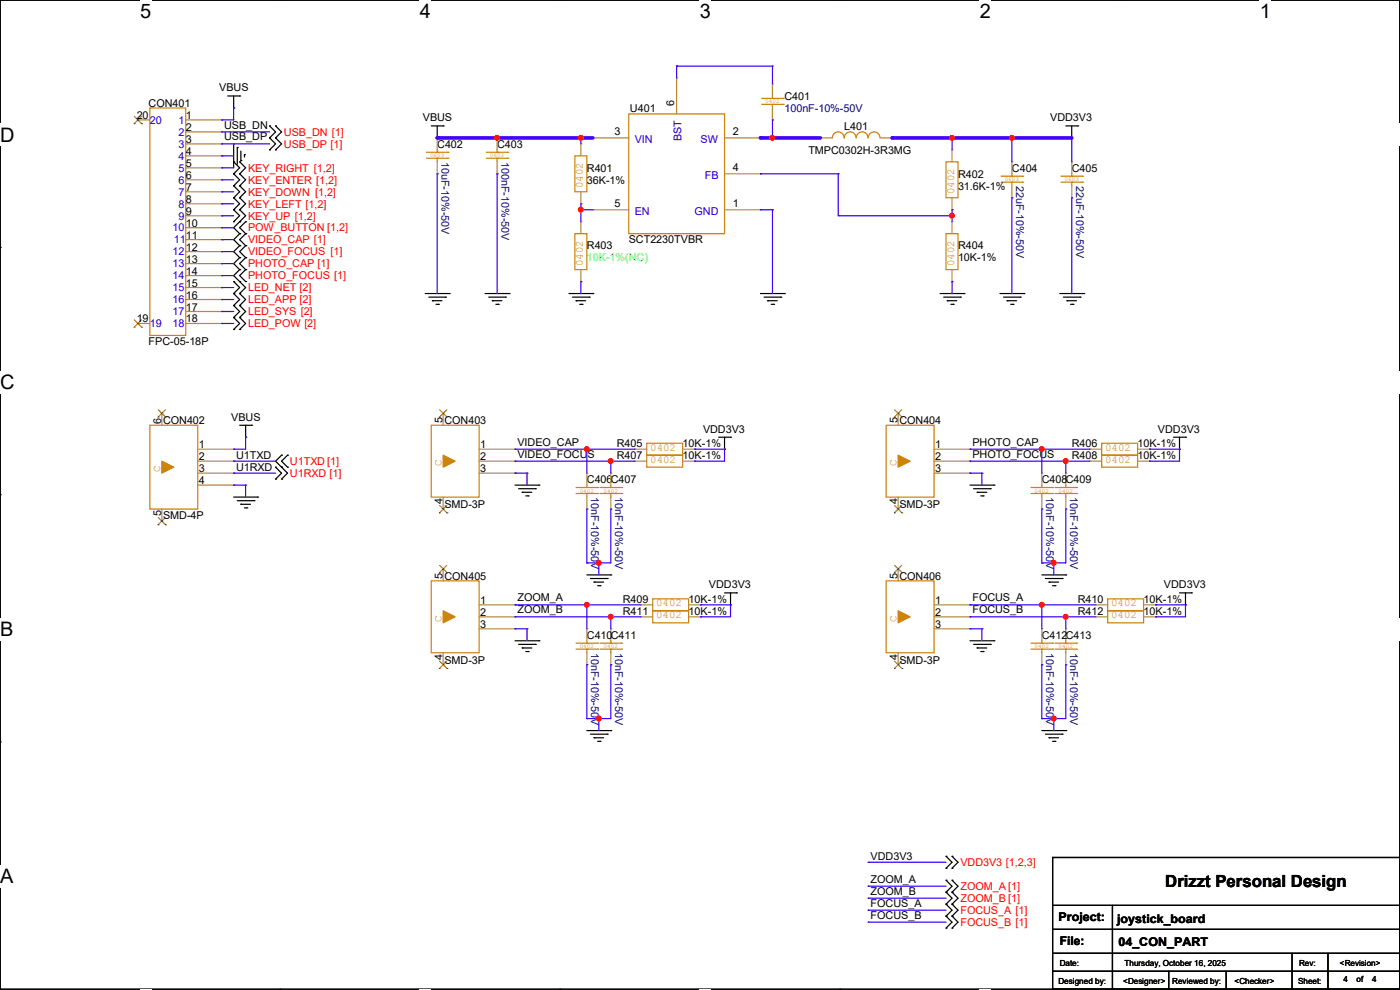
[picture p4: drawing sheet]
<svg xmlns="http://www.w3.org/2000/svg" width="297mm" height="210mm" viewBox="0 0 297 210" stroke-linecap="round" stroke-linejoin="round" font-family="sans-serif">
<path d="M0 0h297v209.8h-297z" fill="none" stroke="#000" stroke-width=".25"/>
<g fill="#fff">
<path d="M29.7 0h2.4v4.8h-2.4z"/>
<path d="M29.7 209.8h2.4v.2h-2.4z"/>
</g>
<path d="M59.4 0h.1M59.4 209.8h.1" fill="none" stroke="#000" stroke-width=".25"/>
<g fill="#fff">
<path d="M89.1 0h2.3v4.8h-2.3z"/>
<path d="M89.1 209.8h2.3v.2h-2.3z"/>
</g>
<path d="M118.8 0h.1M118.8 209.8h.1" fill="none" stroke="#000" stroke-width=".25"/>
<g fill="#fff">
<path d="M148.5 0h2.3v4.8h-2.3z"/>
<path d="M148.5 209.8h2.3v.2h-2.3z"/>
</g>
<path d="M178.2 0h.1M178.2 209.8h.1" fill="none" stroke="#000" stroke-width=".25"/>
<g fill="#fff">
<path d="M207.9 0h2.3v4.8h-2.3z"/>
<path d="M207.9 209.8h2.3v.2h-2.3z"/>
</g>
<path d="M237.6 0h.1M237.6 209.8h.1" fill="none" stroke="#000" stroke-width=".25"/>
<g fill="#fff">
<path d="M267.3 0h2.3v4.8h-2.3z"/>
<path d="M267.3 209.8h2.3v.2h-2.3z"/>
<path d="M0 26.2h3.1v4.8h-3.1z"/>
<path d="M297 26.2v4.8z"/>
<path d="M0 78.7h3.1v4.7h-3.1z"/>
<path d="M297 78.7v4.7z"/>
</g>
<path d="M0 52.5h.1M297 52.5h.1" fill="none" stroke="#000" stroke-width=".25"/>
<g fill="#fff">
<path d="M0 131.1h2.9v4.8h-2.9z"/>
<path d="M297 131.1v4.8z"/>
</g>
<path d="M0 104.9h.1M297 104.9h.1" fill="none" stroke="#000" stroke-width=".25"/>
<g fill="#fff">
<path d="M0 183.6h2.9v4.7h-2.9z"/>
<path d="M296.9 183.6h.1v4.7h-.1z"/>
</g>
<g fill="none" stroke="#000" stroke-width=".25">
<path d="M48.3 20.4h2.5M49.6 22.9h.1M49.6 30.5h.1M49.6 36.9h.1M49.6 34.3h.1M49.6 39.4h.1M49.6 20.4v2.5M49.6 30.5v5.1M49.6 34.3l1.2 1.3-1.2 1.3M49.6 36.9l1.2 1.2-1.2 1.3M49.6 39.4l1.2 1.3-1.2 1.3M50.3 31.3h.1"/>
<path d="M50.3 31.3v3.5M50.8 20.4h.1M50.8 36.9h.1M50.8 34.3h.1M50.8 39.4h.1M50.8 36.9l1.3 1.2-1.3 1.3M50.8 34.3l1.3 1.3-1.3 1.3M50.8 39.4l1.3 1.3-1.3 1.3M51.1 34.1h.1M51.1 32v2.1M51.9 32.8h.1M51.9 32.8v.5"/>
<path d="M57.2 29.3h.1M57.2 26.7h.1M57.2 31.8h.1M57.2 26.7l1.3 1.3-1.3 1.3M57.2 29.3l1.3 1.2-1.3 1.3M58.5 29.3h.1M58.5 26.7h.1M58.5 31.8h.1M58.5 26.7l1.2 1.3-1.2 1.3M58.5 29.3l1.2 1.2-1.2 1.3M91.5 26.7h2.5M92.8 29.3h.1"/>
<path d="M92.8 26.7v2.6M94 26.7h.1M226.1 26.7h2.5M227.4 29.3h.1M227.4 26.7v2.6M228.6 26.7h.1M49.6 59.7h.1M49.6 42h.1M49.6 47h.1M49.6 44.5h.1M49.6 59.7l1.2 1.3-1.2 1.3M49.6 44.5l1.2 1.3-1.2 1.2"/>
<path d="M49.6 42l1.2 1.2-1.2 1.3M50.8 59.7h.1M50.8 47h.1M50.8 49.6h.1M50.8 52.1h.1M50.8 54.7h.1M50.8 57.2h.1M50.8 42h.1M50.8 44.5h.1M50.8 57.2l-1.2 1.3 2.5 2.5-1.3 1.3M50.8 44.5l1.3 1.3-2.5 2.5 1.2 1.3M50.8 49.6l-1.2 1.2 1.2 1.3"/>
<path d="M50.8 52.1l-1.2 1.3 1.2 1.3M50.8 54.7l-1.2 1.2 1.2 1.3M50.8 42l1.3 1.2-1.3 1.3M52.1 49.6h.1M52.1 47h.1M52.1 52.1h.1M52.1 54.7h.1M52.1 57.2h.1M52.1 59.7h.1M52.1 47l-1.3 1.3 1.3 1.3M52.1 49.6l-1.3 1.2 1.3 1.3M52.1 52.1l-1.3 1.3 1.3 1.3"/>
<path d="M52.1 54.7l-1.3 1.2 1.3 1.3M52.1 57.2l-1.3 1.3 1.3 1.2M49.6 69.9h.1M49.6 67.4h.1M49.6 64.8h.1M49.6 62.3h.1M49.6 67.4l1.2 1.2-1.2 1.3M49.6 64.8l1.2 1.3-1.2 1.3M49.6 62.3l1.2 1.2-1.2 1.3M50.8 69.9h.1M50.8 67.4h.1M50.8 64.8h.1"/>
<path d="M50.8 62.3h.1M50.8 67.4l1.3 1.2-1.3 1.3M50.8 64.8l1.3 1.3-1.3 1.3M50.8 62.3l1.3 1.2-1.3 1.3M90.2 62.3h5.1M91 63h3.5M91.7 63.8h.1M91.7 63.8h2.1M92.5 64.6h.5M93 64.6h.1M94.5 63h.1M95.3 62.3h.1"/>
<path d="M102.9 62.3h5.1M103.7 63h3.5M104.4 63.8h.1M104.4 63.8h2.1M105.2 64.6h.5M105.7 64.6h.1M107.2 63h.1M108 62.3h.1M120.7 62.3h5.1M121.5 63h3.5M122.2 63.8h.1M122.2 63.8h2"/>
<path d="M123 64.6h.5M123.5 64.6h.1M125 63h.1M125.8 62.3h.1M161.3 62.3h5.1M162.1 63h3.6M162.9 63.8h.1M162.9 63.8h2M163.6 64.6h.5M164.1 64.6h.1M165.7 63h.1M166.4 62.3h.1"/>
<path d="M199.4 62.3h5.1M200.2 63h3.6M201 63.8h.1M201 63.8h2M201.7 64.6h.5M202.2 64.6h.1M203.8 63h.1M204.5 62.3h.1M212.1 62.3h5.1M212.9 63h3.6M213.7 63.8h.1M213.7 63.8h2"/>
<path d="M214.4 64.6h.5M214.9 64.6h.1M216.5 63h.1M217.2 62.3h.1M224.8 62.3h5.1M225.6 63h3.6M226.4 63.8h.1M226.4 63.8h2M227.1 64.6h.5M227.6 64.6h.1M229.2 63h.1M229.9 62.3h.1"/>
<path d="M50.8 90.2h2.6M52.1 92.8h.1M52.1 90.2v2.6M53.4 90.2h.1M58.5 99.1h.1M58.5 99.1l1.2 1.3-1.2 1.2M59.7 96.6h.1M59.7 99.1h.1M59.7 96.6l-1.2 1.2 2.5 2.6-1.3 1.2M61 99.1h.1M61 96.6h.1M61 96.6l-1.3 1.2 1.3 1.3"/>
<path d="M152.4 92.8h2.6M153.7 95.3h.1M153.7 92.8v2.5M155 92.8h.1M249 92.8h2.5M250.2 95.3h.1M250.2 92.8v2.5M251.5 92.8h.1M49.6 105.5h5.1M50.3 106.2h3.6M51.1 107h.1M51.1 107h2"/>
<path d="M51.9 107.7h.5M52.4 107.7h.1M53.9 106.2h.1M54.7 105.5h.1M58.5 101.6h.1M59.7 101.6h.1M109.3 102.9h5M110 103.7h3.6M110.8 104.4h.1M110.8 104.4h2M111.5 105.2h.6M112.1 105.2h.1"/>
<path d="M113.6 103.7h.1M114.3 102.9h.1M205.8 102.9h5.1M206.5 103.7h3.6M207.3 104.4h.1M207.3 104.4h2M208.1 105.2h.5M208.6 105.2h.1M210.1 103.7h.1M210.9 102.9h.1M109.3 135.9h5M110 136.7h3.6"/>
<path d="M110.8 137.5h.1M110.8 137.5h2M111.5 138.2h.6M112.1 138.2h.1M113.6 136.7h.1M114.3 135.9h.1M124.5 122h5.1M125.3 122.7h3.5M126 123.5h.1M126 123.5h2.1M126.8 124.2h.5M127.3 124.2h.1"/>
<path d="M128.8 122.7h.1M129.6 122h.1M153.7 125.8h2.6M155 128.3h.1M155 125.8v2.5M156.3 125.8h.1M205.8 135.9h5.1M206.5 136.7h3.6M207.3 137.5h.1M207.3 137.5h2M208.1 138.2h.5M208.6 138.2h.1"/>
<path d="M210.1 136.7h.1M210.9 135.9h.1M221 122h5.1M221.8 122.7h3.5M222.5 123.5h.1M222.5 123.5h2.1M223.3 124.2h.5M223.8 124.2h.1M225.3 122.7h.1M226.1 122h.1M250.2 125.8h2.6M251.5 128.3h.1"/>
<path d="M251.5 125.8v2.5M252.8 125.8h.1M0 157.4h.1M124.5 155h5.1M125.3 155.7h3.5M126 156.5h.1M126 156.5h2.1M126.8 157.3h.5M127.3 157.3h.1M128.8 155.7h.1M129.6 155h.1M221 155h5.1"/>
<path d="M221.8 155.7h3.5M222.5 156.5h.1M222.5 156.5h2.1M223.3 157.3h.5M223.8 157.3h.1M225.3 155.7h.1M226.1 155h.1M297 157.4h.1M200.7 189.3h.1M200.7 186.7h.1M200.7 191.8h.1M200.7 194.4h.1"/>
<path d="M200.7 196.9h.1M200.7 184.2h.1M200.7 181.7h.1M200.7 186.7l1.3 1.3-1.3 1.3M200.7 189.3l1.3 1.2-1.3 1.3M200.7 191.8l1.3 1.3-1.3 1.3M200.7 194.4l1.3 1.2-1.3 1.3M200.7 181.7l1.3 1.2-1.3 1.3M202 189.3h.1M202 186.7h.1M202 191.8h.1M202 194.4h.1"/>
<path d="M202 196.9h.1M202 184.2h.1M202 181.7h.1M202 186.7l1.2 1.3-1.2 1.3M202 189.3l1.2 1.2-1.2 1.3M202 191.8l1.2 1.3-1.2 1.3M202 194.4l1.2 1.2-1.2 1.3M202 181.7l1.2 1.2-1.2 1.3M223.3 181.9h73.7v27.9h-73.7zM223.3 192.1h73.7M223.3 197.1h73.7M236 192.1v17.7"/>
<path d="M297 192.1h.1M297 197.1h.1M223.3 202.2h73.7M223.3 206h73.7M236 209.8h.1M247.9 209.8h.1M247.9 206v3.8M260.1 209.8h.1M260.1 206v3.8M274.1 209.8h.1M274.1 202.2v7.6M281.7 209.8h.1"/>
<path d="M281.7 202.2v7.6M297 202.2h.1M297 206h.1"/>
</g>
<g fill="none" stroke="#cc8006" stroke-width=".25">
<path d="M31.8 22.9h7.6v48.3h-7.6zM90.5 33.6h4.5M90.5 32.3h4.5M92.8 32.3h.1M92.8 33.6h.1M92.8 31.8v.5M92.8 33.6v.7M95 33.6h.1M95 32.3h.1M103.2 33.6h4.5M103.2 32.3h4.5M105.5 32.3h.1"/>
<path d="M105.5 33.6h.1M105.5 31.8v.5M105.5 33.6v.7M107.7 33.6h.1M107.7 32.3h.1M122 33.1h2.5v7.6h-2.5zM133.4 24.2h20.3v25.4h-20.3zM161.6 22.1h4.6M161.6 20.9h4.6M163.9 20.9h.1M163.9 22.1h.1M163.9 20.4v.5"/>
<path d="M163.9 22.1v.8M166.2 22.1h.1M166.2 20.9h.1M176.6 29.3a1.25 1.25 0 0 1 1.2-1.3 1.25 1.25 0 0 1 1.3 1.3M179.1 29.3a1.25 1.25 0 0 1 1.3-1.3 1.25 1.25 0 0 1 1.2 1.3M181.7 29.3a1.25 1.25 0 0 1 1.2-1.3 1.25 1.25 0 0 1 1.2 1.3M184.2 29.3a1.25 1.25 0 0 1 1.2-1.3 1.25 1.25 0 0 1 1.3 1.3M200.7 34.3h2.5v7.7h-2.5zM212.4 38.7h4.6M212.4 37.4h4.6M214.7 37.4h.1M214.7 38.7h.1"/>
<path d="M214.7 36.9v.5M214.7 38.7v.7M217 38.7h.1M217 37.4h.1M225.1 38.7h4.6M225.1 37.4h4.6M227.4 37.4h.1M227.4 38.7h.1M227.4 36.9v.5M227.4 38.7v.7M229.7 38.7h.1M229.7 37.4h.1"/>
<path d="M122 49.6h2.5v7.6h-2.5zM200.7 49.6h2.5v7.6h-2.5zM31.8 90.2h10.2v17.8h-10.2zM91.5 90.2h10.1v15.3h-10.1zM137.2 96.6h7.6v2.5h-7.6zM137.2 94h7.6v2.6h-7.6zM188 90.2h10.2v15.3h-10.2zM233.7 96.6h7.6v2.5h-7.6zM233.7 94h7.6v2.6h-7.6zM122.2 104.7h4.6M122.2 103.4h4.6M124.5 103.4h.1"/>
<path d="M124.5 104.7h.1M124.5 102.9v.5M124.5 104.7v.8M126.8 104.7h.1M126.8 103.4h.1M127.3 104.7h4.6M127.3 103.4h4.6M129.6 103.4h.1M129.6 104.7h.1M129.6 102.9v.5M129.6 104.7v.8M131.9 104.7h.1"/>
<path d="M131.9 103.4h.1M218.7 104.7h4.6M218.7 103.4h4.6M221 103.4h.1M221 104.7h.1M221 102.9v.5M221 104.7v.8M223.3 104.7h.1M223.3 103.4h.1M223.8 104.7h4.6M223.8 103.4h4.6M226.1 103.4h.1"/>
<path d="M226.1 104.7h.1M226.1 102.9v.5M226.1 104.7v.8M228.4 104.7h.1M228.4 103.4h.1M91.5 123.2h10.1v15.3h-10.1zM122.2 137.7h4.6M122.2 136.4h4.6M124.5 136.4h.1M124.5 137.7h.1M124.5 135.9v.5M124.5 137.7v.8"/>
<path d="M126.8 137.7h.1M126.8 136.4h.1M127.3 137.7h4.6M127.3 136.4h4.6M129.6 136.4h.1M129.6 137.7h.1M129.6 135.9v.5M129.6 137.7v.8M131.9 137.7h.1M131.9 136.4h.1M138.5 127h7.6v2.6h-7.6zM138.5 129.6h7.6v2.5h-7.6z"/>
<path d="M188 123.2h10.2v15.3h-10.2zM218.7 137.7h4.6M218.7 136.4h4.6M221 136.4h.1M221 137.7h.1M221 135.9v.5M221 137.7v.8M223.3 137.7h.1M223.3 136.4h.1M223.8 137.7h4.6M223.8 136.4h4.6M226.1 136.4h.1"/>
<path d="M226.1 137.7h.1M226.1 135.9v.5M226.1 137.7v.8M228.4 137.7h.1M228.4 136.4h.1M235 127h7.6v2.6h-7.6zM235 129.6h7.6v2.5h-7.6z"/>
</g>
<g fill="none" stroke="#a84" stroke-width=".25">
<path d="M143.6 16.6h.1M143.6 16.6v7.6M163.9 17.8h.1M163.9 17.8v2.6M29.3 25.4h.1M29.3 25.4h2.5M39.4 25.4h7.6M39.4 28h7.6M39.4 30.5h7.6M39.4 33.1h7.6M39.4 35.6h7.6M39.4 38.1h7.6"/>
<path d="M47 25.4h.1M47 28h.1M47 30.5h.1M47 33.1h.1M47 35.6h.1M47 38.1h.1M92.8 29.3h.1M92.8 36.9h.1M92.8 29.3v2.5M92.8 34.3v2.6M105.5 29.3h.1M105.5 36.9h.1"/>
<path d="M105.5 29.3v2.5M105.5 34.3v2.6M123.2 30.5h.1M123.2 30.5v2.6M125.8 29.3h.1M125.8 29.3h7.6M153.7 29.3h7.6M153.7 36.9h7.6M161.3 29.3h.1M161.3 36.9h.1M163.9 25.4h.1M163.9 22.9v2.5"/>
<path d="M174 29.3h.1M174 29.3h2.6M186.7 29.3h2.6M189.3 29.3h.1M202 31.8h.1M202 31.8v2.5M214.7 34.3h.1M214.7 34.3v2.6M214.7 39.4v2.6M227.4 34.3h.1M227.4 34.3v2.6M227.4 39.4v2.6"/>
<path d="M39.4 40.7h7.6M39.4 43.2h7.6M39.4 45.8h7.6M39.4 48.3h7.6M39.4 50.8h7.6M39.4 53.4h7.6M39.4 55.9h7.6M39.4 58.5h7.6M47 40.7h.1M47 43.2h.1M47 45.8h.1M47 48.3h.1"/>
<path d="M47 50.8h.1M47 53.4h.1M47 55.9h.1M47 58.5h.1M123.2 43.2h.1M123.2 47h.1M123.2 59.7h.1M123.2 40.7v2.5M123.2 47v2.6M123.2 57.2v2.5M125.8 44.5h.1M125.8 44.5h7.6"/>
<path d="M153.7 44.5h7.6M161.3 44.5h.1M202 44.5h.1M202 47h.1M202 59.7h.1M202 42v2.5M202 47v2.6M202 57.2v2.5M214.7 42h.1M227.4 42h.1M29.3 68.6h.1M29.3 68.6h2.5"/>
<path d="M39.4 68.6h7.6M39.4 61h7.6M39.4 63.5h7.6M39.4 66.1h7.6M47 61h.1M47 63.5h.1M47 66.1h.1M47 68.6h.1M34.3 87.7h.1M34.3 87.7v2.5M42 95.3h7.6M42 97.8h7.6"/>
<path d="M49.6 95.3h.1M49.6 97.8h.1M94 87.7h.1M94 87.7v2.5M101.6 95.3h7.7M101.6 97.8h7.7M109.3 95.3h.1M109.3 97.8h.1M134.7 97.8h.1M134.7 95.3h.1M134.7 95.3h2.5M134.7 97.8h2.5"/>
<path d="M144.8 95.3h2.6M144.8 97.8h2.6M147.4 97.8h.1M147.4 95.3h.1M190.5 87.7h.1M190.5 87.7v2.5M198.2 95.3h7.6M198.2 97.8h7.6M205.8 95.3h.1M205.8 97.8h.1M231.2 97.8h.1M231.2 95.3h.1"/>
<path d="M231.2 95.3h2.5M231.2 97.8h2.5M241.3 95.3h2.6M241.3 97.8h2.6M243.9 97.8h.1M243.9 95.3h.1M34.3 110.5h.1M34.3 108v2.5M42 100.4h7.6M42 102.9h7.6M49.6 100.4h.1M49.6 102.9h.1"/>
<path d="M94 108h.1M94 105.5v2.5M101.6 100.4h7.7M109.3 100.4h.1M124.5 100.4h.1M124.5 108h.1M124.5 100.4v2.5M124.5 105.5v2.5M129.6 100.4h.1M129.6 108h.1M129.6 100.4v2.5M129.6 105.5v2.5"/>
<path d="M190.5 108h.1M190.5 105.5v2.5M198.2 100.4h7.6M205.8 100.4h.1M221 100.4h.1M221 108h.1M221 100.4v2.5M221 105.5v2.5M226.1 100.4h.1M226.1 108h.1M226.1 100.4v2.5M226.1 105.5v2.5"/>
<path d="M94 120.7h.1M94 120.7v2.5M94 138.5v2.5M101.6 128.3h7.7M101.6 130.9h7.7M101.6 133.4h7.7M109.3 128.3h.1M109.3 130.9h.1M109.3 133.4h.1M124.5 133.4h.1M124.5 133.4v2.5M124.5 138.5v2.5"/>
<path d="M129.6 133.4h.1M129.6 133.4v2.5M129.6 138.5v2.5M135.9 128.3h.1M135.9 130.9h.1M135.9 128.3h2.6M135.9 130.9h2.6M146.1 128.3h2.5M146.1 130.9h2.5M148.6 128.3h.1M148.6 130.9h.1M190.5 120.7h.1"/>
<path d="M190.5 120.7v2.5M190.5 138.5v2.5M198.2 128.3h7.6M198.2 130.9h7.6M198.2 133.4h7.6M205.8 128.3h.1M205.8 130.9h.1M205.8 133.4h.1M221 133.4h.1M221 133.4v2.5M221 138.5v2.5M226.1 133.4h.1"/>
<path d="M226.1 133.4v2.5M226.1 138.5v2.5M232.5 128.3h.1M232.5 130.9h.1M232.5 128.3h2.5M232.5 130.9h2.5M242.6 128.3h2.6M242.6 130.9h2.6M245.2 128.3h.1M245.2 130.9h.1M94 141h.1M124.5 141h.1"/>
<path d="M129.6 141h.1M190.5 141h.1M221 141h.1M226.1 141h.1"/>
</g>
<g fill="#cc8006" stroke="#cc8006" stroke-width=".25">
<path d="M190.5 96.6l2.6 1.2-2.6 1.3z" fill-rule="evenodd"/>
<path d="M34.3 97.8l2.6 1.3-2.6 1.3z" fill-rule="evenodd"/>
<path d="M94 129.6l2.6 1.3-2.6 1.2z" fill-rule="evenodd"/>
<path d="M190.5 129.6l2.6 1.3-2.6 1.2z" fill-rule="evenodd"/>
<path d="M94 96.6l2.6 1.2-2.6 1.3z" fill-rule="evenodd"/>
</g>
<g fill="none" stroke="#804000" stroke-width=".21">
<path d="M28.4 26.2h.1M28.5 24.7l1.6 1.5M30 24.7l-1.6 1.5M30.1 26.2h.1M28.4 69.4h.1M28.5 67.9l1.6 1.5M30 67.9l-1.6 1.5M30.1 69.4h.1M33.5 88.5h.1M33.6 86.9l1.5 1.6M35.1 86.9l-1.6 1.6M35.1 88.5h.1"/>
<path d="M93.2 88.5h.1M93.3 86.9l1.5 1.6M94.8 86.9l-1.6 1.6M94.8 88.5h.1M189.7 88.5h.1M189.8 86.9l1.5 1.6M191.3 86.9l-1.6 1.6M191.3 88.5h.1M33.5 111.3h.1M33.6 109.8l1.5 1.5M35.1 109.8l-1.6 1.5M35.1 111.3h.1"/>
<path d="M93.2 108.8h.1M93.3 119.9l1.5 1.6M93.3 107.2l1.5 1.6M94.8 119.9l-1.6 1.6M94.8 107.2l-1.6 1.6M94.8 108.8h.1M189.7 108.8h.1M189.8 107.2l1.5 1.6M189.8 119.9l1.5 1.6M191.3 107.2l-1.6 1.6M191.3 119.9l-1.6 1.6M191.3 108.8h.1"/>
<path d="M93.2 121.5h.1M94.8 121.5h.1M189.7 121.5h.1M191.3 121.5h.1M93.2 141.8h.1M93.3 140.3l1.5 1.5M94.8 140.3l-1.6 1.5M94.8 141.8h.1M189.7 141.8h.1M189.8 140.3l1.5 1.5M191.3 140.3l-1.6 1.5M191.3 141.8h.1"/>
</g>
<g fill="none" stroke="#4200ff" stroke-width=".25">
<path d="M143.6 14h.1M143.6 14h20.3M143.6 14v2.6M163.9 14h.1M163.9 14v3.8M163.9 25.4h.1M163.9 25.4v3.9M49.6 95.3h.1M49.6 97.8h.1M49.6 97.8h8.9M52.1 92.8h.1M52.1 92.8v2.5h-2.5"/>
<path d="M49.6 100.4h.1M49.6 102.9h.1M49.6 100.4h8.9M49.6 102.9h2.5M52.1 102.9h.1M52.1 102.9v2.6M109.3 100.4h.1M109.3 100.4h2.5M111.8 100.4h.1M111.8 100.4v2.5M205.8 100.4h.1M205.8 100.4h2.5"/>
<path d="M208.3 100.4h.1M208.3 100.4v2.5M109.3 128.3h.1M109.3 130.9h.1M109.3 133.4h.1M109.3 128.3h15.2M109.3 130.9h20.3M109.3 133.4h2.5M111.8 133.4h.1M111.8 133.4v2.5M205.8 133.4h.1M205.8 133.4h2.5"/>
<path d="M208.3 133.4h.1M208.3 133.4v2.5"/>
</g>
<circle cx="163.9" cy="29.2" r=".49" fill="#f00" stroke="#f00" stroke-width=".25"/>
<path d="M92.8 29.3h12.7" fill="none" stroke="#4200ff" stroke-width=".76"/>
<circle cx="92.8" cy="29.3" r=".38" fill="#4200ff"/>
<path d="M105.5 29.3h17.7" fill="none" stroke="#4200ff" stroke-width=".76"/>
<circle cx="105.5" cy="29.3" r=".38" fill="#4200ff"/>
<g fill="#f00" stroke="#f00" stroke-width=".25">
<circle cx="123.2" cy="29.2" r=".49"/>
<circle cx="105.4" cy="29.2" r=".49"/>
</g>
<path d="M123.2 29.3h.1M123.2 29.3v1.2" fill="none" stroke="#4200ff" stroke-width=".25"/>
<path d="M123.2 29.3h2.6" fill="none" stroke="#4200ff" stroke-width=".76"/>
<circle cx="123.2" cy="29.3" r=".38" fill="#4200ff"/>
<path d="M161.3 29.3h2.6" fill="none" stroke="#4200ff" stroke-width=".76"/>
<circle cx="161.3" cy="29.3" r=".38" fill="#4200ff"/>
<path d="M163.9 29.3h10.1" fill="none" stroke="#4200ff" stroke-width=".76"/>
<circle cx="163.9" cy="29.3" r=".38" fill="#4200ff"/>
<path d="M189.3 29.3h12.7" fill="none" stroke="#4200ff" stroke-width=".76"/>
<circle cx="189.3" cy="29.3" r=".38" fill="#4200ff"/>
<path d="M202 29.3h.1M202 29.3v2.5" fill="none" stroke="#4200ff" stroke-width=".25"/>
<circle cx="202" cy="29.2" r=".49" fill="#f00" stroke="#f00" stroke-width=".25"/>
<path d="M202 29.3h12.7" fill="none" stroke="#4200ff" stroke-width=".76"/>
<circle cx="202" cy="29.3" r=".38" fill="#4200ff"/>
<path d="M214.7 29.3h.1M214.7 29.3v5" fill="none" stroke="#4200ff" stroke-width=".25"/>
<path d="M214.7 29.3h12.7" fill="none" stroke="#4200ff" stroke-width=".76"/>
<circle cx="214.7" cy="29.3" r=".38" fill="#4200ff"/>
<g fill="#f00" stroke="#f00" stroke-width=".25">
<circle cx="214.7" cy="29.2" r=".49"/>
<circle cx="123.2" cy="44.5" r=".49"/>
<circle cx="202" cy="45.7" r=".49"/>
<circle cx="226.1" cy="130.8" r=".49"/>
<circle cx="124.5" cy="95.3" r=".49"/>
<circle cx="129.6" cy="97.8" r=".49"/>
<circle cx="226.1" cy="97.8" r=".49"/>
<circle cx="127" cy="119.4" r=".49"/>
<circle cx="124.5" cy="128.3" r=".49"/>
<circle cx="129.6" cy="130.8" r=".49"/>
<circle cx="127" cy="152.4" r=".49"/>
<circle cx="223.5" cy="119.4" r=".49"/>
<circle cx="221" cy="95.3" r=".49"/>
<circle cx="223.5" cy="152.4" r=".49"/>
<circle cx="221" cy="128.3" r=".49"/>
<circle cx="163.9" cy="29.2" r=".49"/>
<circle cx="123.2" cy="29.2" r=".49"/>
<circle cx="105.4" cy="29.2" r=".49"/>
<circle cx="202" cy="29.2" r=".49"/>
</g>
<g fill="none" stroke="#4200ff" stroke-width=".25">
<path d="M47 25.4h.1M47 28h.1M47 30.5h.1M47 33.1h.1M47 35.6h.1M47 38.1h.1M47 28h10.2M47 30.5h10.2M47 33.1h2.6M47 35.6h2.6M47 38.1h2.6M49.6 22.9h.1"/>
<path d="M49.6 22.9v2.5h-2.6M92.8 36.9h.1M92.8 36.9v25.4M105.5 36.9h.1M105.5 36.9v25.4M161.3 36.9h.1M161.3 36.9h16.5M177.8 36.9h.1M177.8 36.9v8.9M227.4 29.3h.1M227.4 29.3v5M47 40.7h.1"/>
<path d="M47 43.2h.1M47 45.8h.1M47 48.3h.1M47 50.8h.1M47 53.4h.1M47 55.9h.1M47 58.5h.1M47 45.8h2.6M47 40.7h2.6M47 43.2h2.6M47 48.3h2.6M47 50.8h2.6"/>
<path d="M47 53.4h2.6M47 55.9h2.6M47 58.5h2.6M123.2 43.2h.1M123.2 44.5h.1M123.2 59.7h.1M123.2 43.2v3.8M123.2 59.7v2.6M123.2 44.5h2.6M161.3 44.5h.1M161.3 44.5h2.6M163.9 44.5h.1"/>
<path d="M163.9 44.5v17.8M177.8 45.8h.1M177.8 45.8h24.2M202 44.5h.1M202 45.8h.1M202 59.7h.1M202 44.5v2.5M202 59.7v2.6M214.7 42h.1M214.7 42v20.3M227.4 42h.1M227.4 42v20.3"/>
<path d="M47 61h.1M47 63.5h.1M47 66.1h.1M47 68.6h.1M47 61h2.6M47 63.5h2.6M47 66.1h2.6M47 68.6h2.6M109.3 95.3h.1M109.3 97.8h.1M109.3 95.3h25.4M109.3 97.8h25.4"/>
<path d="M124.5 95.3h.1M124.5 95.3v5.1M129.6 97.8h.1M129.6 97.8v2.6M147.4 95.3h.1M147.4 97.8h.1M147.4 95.3h6.3M153.7 95.3h.1M153.7 95.3v2.5h-6.3M205.8 95.3h.1M205.8 97.8h.1M205.8 95.3h25.4"/>
<path d="M205.8 97.8h25.4M221 95.3h.1M221 95.3v5.1M226.1 97.8h.1M226.1 97.8v2.6M243.9 95.3h.1M243.9 97.8h.1M243.9 95.3h6.3M250.2 95.3h.1M250.2 95.3v2.5h-6.3M124.5 108h.1M124.5 119.4h.1"/>
<path d="M124.5 108v11.4M127 119.4h.1M127 119.4v2.6M129.6 108h.1M129.6 108v11.4h-5.1M221 108h.1M221 119.4h.1M221 108v11.4M223.6 119.4h.1M223.6 119.4v2.6M226.1 108h.1M226.1 108v11.4h-5.1"/>
<path d="M124.5 128.3h.1M124.5 128.3h11.4M124.5 128.3v5.1M129.6 130.9h.1M129.6 130.9h6.3M129.6 130.9v2.5M148.6 128.3h.1M148.6 130.9h.1M148.6 128.3h6.4M155 128.3h.1M155 128.3v2.6h-6.4M205.8 128.3h.1"/>
<path d="M205.8 130.9h.1M205.8 128.3h26.7M205.8 130.9h26.7M221 128.3h.1M221 128.3v5.1M226.1 130.9h.1M226.1 130.9v2.5M245.2 128.3h.1M245.2 130.9h.1M245.2 128.3h6.3M251.5 128.3h.1M251.5 128.3v2.6h-6.3"/>
<path d="M124.5 141h.1M124.5 152.4h.1M124.5 141v11.4M127 152.4h.1M127 152.4v2.6M129.6 141h.1M129.6 141v11.4h-5.1M221 141h.1M221 152.4h.1M221 141v11.4M223.6 152.4h.1M223.6 152.4v2.6"/>
<path d="M226.1 141h.1M226.1 141v11.4h-5.1M184.2 188h.1M184.2 190.5h.1M184.2 193.1h.1M184.2 195.6h.1M184.2 182.9h.1M184.2 188h16.5M184.2 190.5h16.5M184.2 193.1h16.5M184.2 195.6h16.5M184.2 182.9h16.5"/>
</g>
<g font-size="4.2">
<text x="29.7" y="3.9">5</text>
<text x="89.1" y="3.9">4</text>
<text x="148.5" y="3.9">3</text>
<text x="207.9" y="3.9">2</text>
<text x="267.3" y="3.9">1</text>
<text x="0" y="30.1">D</text>
<text x="0" y="82.5">C</text>
<text x="0" y="135">B</text>
<text x="0" y="187.4">A</text>
<text x="297" y="187.4">A</text>
</g>
<text font-size="3.6" x="247.2" y="188.3">Drizzt Personal Design</text>
<g font-size="2.5">
<text x="224.6" y="195.5">Project:</text>
<text x="237" y="195.7">joystick_board</text>
<text x="224.8" y="200.5">File:</text>
<text x="237.3" y="200.8">04_CON_PART</text>
</g>
<g font-size="2.3">
<text x="31.5" y="22.7">CON401</text>
<text x="46.5" y="19.4">VBUS</text>
<text x="133.6" y="23.7">U401</text>
<text x="143" y="22.4" transform="rotate(-90 143 22.4)">6</text>
<text x="166.4" y="21.2">C401</text>
<text x="29" y="25.2">20</text>
<text x="39.4" y="25.2">1</text>
<text x="39.4" y="27.8">2</text>
<text x="47.5" y="27.3">USB_DN</text>
<text x="47.5" y="29.8">USB_DP</text>
<text x="89.7" y="25.7">VBUS</text>
<text x="130.3" y="28.7">3</text>
<text x="155.5" y="28.7">2</text>
<text x="179.1" y="27.5">L401</text>
<text x="222.8" y="25.7">VDD3V3</text>
<text x="39.4" y="30.3">3</text>
<text x="39.4" y="32.9">4</text>
<text x="39.4" y="35.4">5</text>
<text x="92.8" y="31.3">C402</text>
<text x="105.5" y="31.3">C403</text>
<text x="171.5" y="32.6">TMPC0302H-3R3MG</text>
<text x="39.4" y="37.9">6</text>
<text x="39.4" y="40.5">7</text>
<text x="124.5" y="36.4">R401</text>
<text x="124.5" y="38.9">36K-1%</text>
<text x="155.5" y="36.3">4</text>
<text x="203.2" y="37.7">R402</text>
<text x="203.2" y="40.2">31.6K-1%</text>
<text x="214.7" y="36.4">C404</text>
<text x="227.4" y="36.4">C405</text>
<text x="39.4" y="43">8</text>
<text x="39.4" y="45.6">9</text>
<text x="130.3" y="43.9">5</text>
<text x="155.5" y="43.9">1</text>
<text x="39.4" y="48.1">10</text>
<text x="39.4" y="50.6">11</text>
<text x="39.4" y="53.2">12</text>
<text x="124.5" y="52.9">R403</text>
<text x="133.4" y="51.6">SCT2230TVBR</text>
<text x="203.2" y="52.9">R404</text>
<text x="39.4" y="55.7">13</text>
<text x="39.4" y="58.3">14</text>
<text x="203.2" y="55.5">10K-1%</text>
<text x="39.4" y="60.8">15</text>
<text x="39.4" y="63.3">16</text>
<text x="39.4" y="65.9">17</text>
<text x="29" y="68.4">19</text>
<text x="39.4" y="68.4">18</text>
<text x="31.5" y="73.2">FPC-05-18P</text>
<text x="34.2" y="90" transform="rotate(-90 34.2 90)">6</text>
<text x="49.1" y="89.2">VBUS</text>
<text x="93.9" y="89.7" transform="rotate(-90 93.9 89.7)">5</text>
<text x="190.4" y="89.7" transform="rotate(-90 190.4 89.7)">5</text>
<text x="34.6" y="90">CON402</text>
<text x="42.2" y="95.1">1</text>
<text x="94.3" y="90">CON403</text>
<text x="101.9" y="95.1">1</text>
<text x="109.8" y="94.6">VIDEO_CAP</text>
<text x="130.9" y="94.8">R405</text>
<text x="144.8" y="94.8">10K-1%</text>
<text x="149.1" y="91.8">VDD3V3</text>
<text x="190.8" y="90">CON404</text>
<text x="198.4" y="95.1">1</text>
<text x="206.3" y="94.6">PHOTO_CAP</text>
<text x="227.4" y="94.8">R406</text>
<text x="241.3" y="94.8">10K-1%</text>
<text x="245.7" y="91.8">VDD3V3</text>
<text x="42.2" y="97.6">2</text>
<text x="42.2" y="100.2">3</text>
<text x="50.1" y="97.3">U1TXD</text>
<text x="50.1" y="99.9">U1RXD</text>
<text x="101.9" y="97.6">2</text>
<text x="101.9" y="100.2">3</text>
<text x="109.8" y="97.1">VIDEO_FOCUS</text>
<text x="130.9" y="97.4">R407</text>
<text x="144.8" y="97.4">10K-1%</text>
<text x="198.4" y="97.6">2</text>
<text x="198.4" y="100.2">3</text>
<text x="206.3" y="97.1">PHOTO_FOCUS</text>
<text x="227.4" y="97.4">R408</text>
<text x="241.3" y="97.4">10K-1%</text>
<text x="42.2" y="102.7">4</text>
<text x="93.9" y="107" transform="rotate(-90 93.9 107)">4</text>
<text x="94.3" y="107.8">SMD-3P</text>
<text x="124.5" y="102.4">C406</text>
<text x="129.6" y="102.4">C407</text>
<text x="190.4" y="107" transform="rotate(-90 190.4 107)">4</text>
<text x="190.8" y="107.8">SMD-3P</text>
<text x="221" y="102.4">C408</text>
<text x="226.1" y="102.4">C409</text>
<text x="34.2" y="109.5" transform="rotate(-90 34.2 109.5)">5</text>
<text x="34.6" y="110.1">SMD-4P</text>
<text x="93.9" y="122.7" transform="rotate(-90 93.9 122.7)">5</text>
<text x="94.3" y="123">CON405</text>
<text x="150.4" y="124.8">VDD3V3</text>
<text x="190.4" y="122.7" transform="rotate(-90 190.4 122.7)">5</text>
<text x="190.8" y="123">CON406</text>
<text x="246.9" y="124.8">VDD3V3</text>
<text x="101.9" y="128.1">1</text>
<text x="101.9" y="130.6">2</text>
<text x="109.8" y="127.6">ZOOM_A</text>
<text x="109.8" y="130.1">ZOOM_B</text>
<text x="132.1" y="127.8">R409</text>
<text x="132.1" y="130.4">R411</text>
<text x="146.1" y="127.8">10K-1%</text>
<text x="146.1" y="130.4">10K-1%</text>
<text x="198.4" y="128.1">1</text>
<text x="198.4" y="130.6">2</text>
<text x="206.3" y="127.6">FOCUS_A</text>
<text x="206.3" y="130.1">FOCUS_B</text>
<text x="228.6" y="127.8">R410</text>
<text x="228.6" y="130.4">R412</text>
<text x="242.6" y="127.8">10K-1%</text>
<text x="242.6" y="130.4">10K-1%</text>
<text x="101.9" y="133.2">3</text>
<text x="124.5" y="135.5">C410</text>
<text x="129.6" y="135.5">C411</text>
<text x="198.4" y="133.2">3</text>
<text x="221" y="135.5">C412</text>
<text x="226.1" y="135.5">C413</text>
<text x="93.9" y="140" transform="rotate(-90 93.9 140)">4</text>
<text x="94.3" y="140.8">SMD-3P</text>
<text x="190.4" y="140" transform="rotate(-90 190.4 140)">4</text>
<text x="190.8" y="140.8">SMD-3P</text>
<text x="184.7" y="182.4">VDD3V3</text>
<text x="184.7" y="187.3">ZOOM_A</text>
<text x="184.7" y="189.8">ZOOM_B</text>
<text x="184.7" y="192.4">FOCUS_A</text>
<text x="184.7" y="194.9">FOCUS_B</text>
</g>
<g font-size="2.3" fill="#000080">
<text x="166.4" y="23.7">100nF-10%-50V</text>
<text x="93.7" y="34.3" transform="rotate(90 93.7 34.3)">10uF-10%-50V</text>
<text x="106.4" y="34.3" transform="rotate(90 106.4 34.3)">100nF-10%-50V</text>
<text x="215.6" y="39.4" transform="rotate(90 215.6 39.4)">22uF-10%-50V</text>
<text x="228.3" y="39.4" transform="rotate(90 228.3 39.4)">22uF-10%-50V</text>
<text x="125.4" y="105.5" transform="rotate(90 125.4 105.5)">10nF-10%-50V</text>
<text x="130.5" y="105.5" transform="rotate(90 130.5 105.5)">10nF-10%-50V</text>
<text x="222" y="105.5" transform="rotate(90 222 105.5)">10nF-10%-50V</text>
<text x="227" y="105.5" transform="rotate(90 227 105.5)">10nF-10%-50V</text>
<text x="125.4" y="138.5" transform="rotate(90 125.4 138.5)">10nF-10%-50V</text>
<text x="130.5" y="138.5" transform="rotate(90 130.5 138.5)">10nF-10%-50V</text>
<text x="222" y="138.5" transform="rotate(90 222 138.5)">10nF-10%-50V</text>
<text x="227" y="138.5" transform="rotate(90 227 138.5)">10nF-10%-50V</text>
</g>
<g font-size="2.3" fill="#00c">
<text x="31.8" y="26.2">20</text>
<text x="37.9" y="26.2">1</text>
<text x="37.9" y="28.8">2</text>
<text x="144.6" y="29.9" transform="rotate(-90 144.6 29.9)">BST</text>
<text x="37.9" y="31.3">3</text>
<text x="37.9" y="33.9">4</text>
<text x="134.7" y="30.3">VIN</text>
<text x="148.6" y="30.3">SW</text>
<text x="37.9" y="36.4">5</text>
<text x="37.9" y="38.9">6</text>
<text x="37.9" y="41.5">7</text>
<text x="149.5" y="37.9">FB</text>
<text x="37.9" y="44">8</text>
<text x="37.9" y="46.6">9</text>
<text x="134.7" y="45.6">EN</text>
<text x="147.4" y="45.6">GND</text>
<text x="36.6" y="49.1">10</text>
<text x="36.9" y="51.6">11</text>
<text x="36.6" y="54.2">12</text>
<text x="36.6" y="56.7">13</text>
<text x="36.6" y="59.3">14</text>
<text x="36.6" y="61.8">15</text>
<text x="36.6" y="64.3">16</text>
<text x="31.8" y="69.4">19</text>
<text x="36.6" y="66.9">17</text>
<text x="36.6" y="69.4">18</text>
</g>
<g font-size="2.3" fill="#f00">
<text x="60.2" y="28.8">USB_DN [1]</text>
<text x="60.2" y="31.3">USB_DP [1]</text>
<text x="52.6" y="36.4">KEY_RIGHT [1,2]</text>
<text x="52.6" y="38.9">KEY_ENTER [1,2]</text>
<text x="52.6" y="41.5">KEY_DOWN [1,2]</text>
<text x="52.6" y="46.6">KEY_UP [1,2]</text>
<text x="52.6" y="44">KEY_LEFT [1,2]</text>
<text x="52.6" y="49.1">POW_BUTTON [1,2]</text>
<text x="52.6" y="51.6">VIDEO_CAP [1]</text>
<text x="52.6" y="54.2">VIDEO_FOCUS [1]</text>
<text x="52.6" y="56.7">PHOTO_CAP [1]</text>
<text x="52.6" y="59.3">PHOTO_FOCUS [1]</text>
<text x="52.6" y="64.3">LED_APP [2]</text>
<text x="52.6" y="61.8">LED_NET [2]</text>
<text x="52.6" y="69.4">LED_POW [2]</text>
<text x="52.6" y="66.9">LED_SYS [2]</text>
<text x="61.5" y="98.6">U1TXD [1]</text>
<text x="61.5" y="101.2">U1RXD [1]</text>
<text x="203.8" y="183.7">VDD3V3 [1,2,3]</text>
<text x="203.8" y="188.8">ZOOM_A [1]</text>
<text x="203.8" y="191.3">ZOOM_B [1]</text>
<text x="203.8" y="193.9">FOCUS_A [1]</text>
<text x="203.8" y="196.4">FOCUS_B [1]</text>
</g>
<g font-size="2.3" fill="#cc8006">
<text x="123.7" y="39.9" transform="rotate(-90 123.7 39.9)">0402</text>
<text x="202.4" y="41.2" transform="rotate(-90 202.4 41.2)">0402</text>
<text x="123.7" y="56.4" transform="rotate(-90 123.7 56.4)">0402</text>
<text x="202.4" y="56.4" transform="rotate(-90 202.4 56.4)">0402</text>
<text x="138" y="95.6">0402</text>
<text x="234.5" y="95.6">0402</text>
<text x="34" y="100.1" transform="rotate(-90 34 100.1)">C</text>
<text x="93.7" y="98.8" transform="rotate(-90 93.7 98.8)">C</text>
<text x="138" y="98.2">0402</text>
<text x="190.2" y="98.8" transform="rotate(-90 190.2 98.8)">C</text>
<text x="234.5" y="98.2">0402</text>
<text x="93.7" y="131.9" transform="rotate(-90 93.7 131.9)">C</text>
<text x="139.2" y="128.7">0402</text>
<text x="139.2" y="131.2">0402</text>
<text x="190.2" y="131.9" transform="rotate(-90 190.2 131.9)">C</text>
<text x="235.8" y="128.7">0402</text>
<text x="235.8" y="131.2">0402</text>
</g>
<text font-size="2.3" fill="#0f0" x="124.5" y="55.5">10K-1%(NC)</text>
<g font-size="1.8">
<text x="224.6" y="208.7">Designed by:</text>
<text x="224.8" y="204.9">Date:</text>
<text x="238.3" y="208.7">&lt;Designer&gt;</text>
<text x="238.5" y="204.9">Thursday, October 16, 2025</text>
<text x="248.7" y="208.7">Reviewed by:</text>
<text x="261.9" y="208.7">&lt;Checker&gt;</text>
<text x="275.4" y="208.7">Sheet:</text>
<text x="275.6" y="204.9">Rev:</text>
<text x="284.3" y="204.9">&lt;Revision&gt;</text>
<text x="285" y="208.4">4</text>
<text x="287.8" y="208.4">of</text>
<text x="291.1" y="208.4">4</text>
</g>
<g font-size="1.3" fill="#cc8006">
<text x="162.3" y="21.9">0402</text>
<text x="91.2" y="33.4">0603</text>
<text x="103.9" y="33.4">0603</text>
<text x="213.1" y="38.4">0603</text>
<text x="225.8" y="38.4">0603</text>
<text x="123" y="104.5">0402</text>
<text x="128.1" y="104.5">0402</text>
<text x="219.5" y="104.5">0402</text>
<text x="224.6" y="104.5">0402</text>
<text x="123" y="137.5">0402</text>
<text x="128.1" y="137.5">0402</text>
<text x="219.5" y="137.5">0402</text>
<text x="224.6" y="137.5">0402</text>
</g>
</svg>
